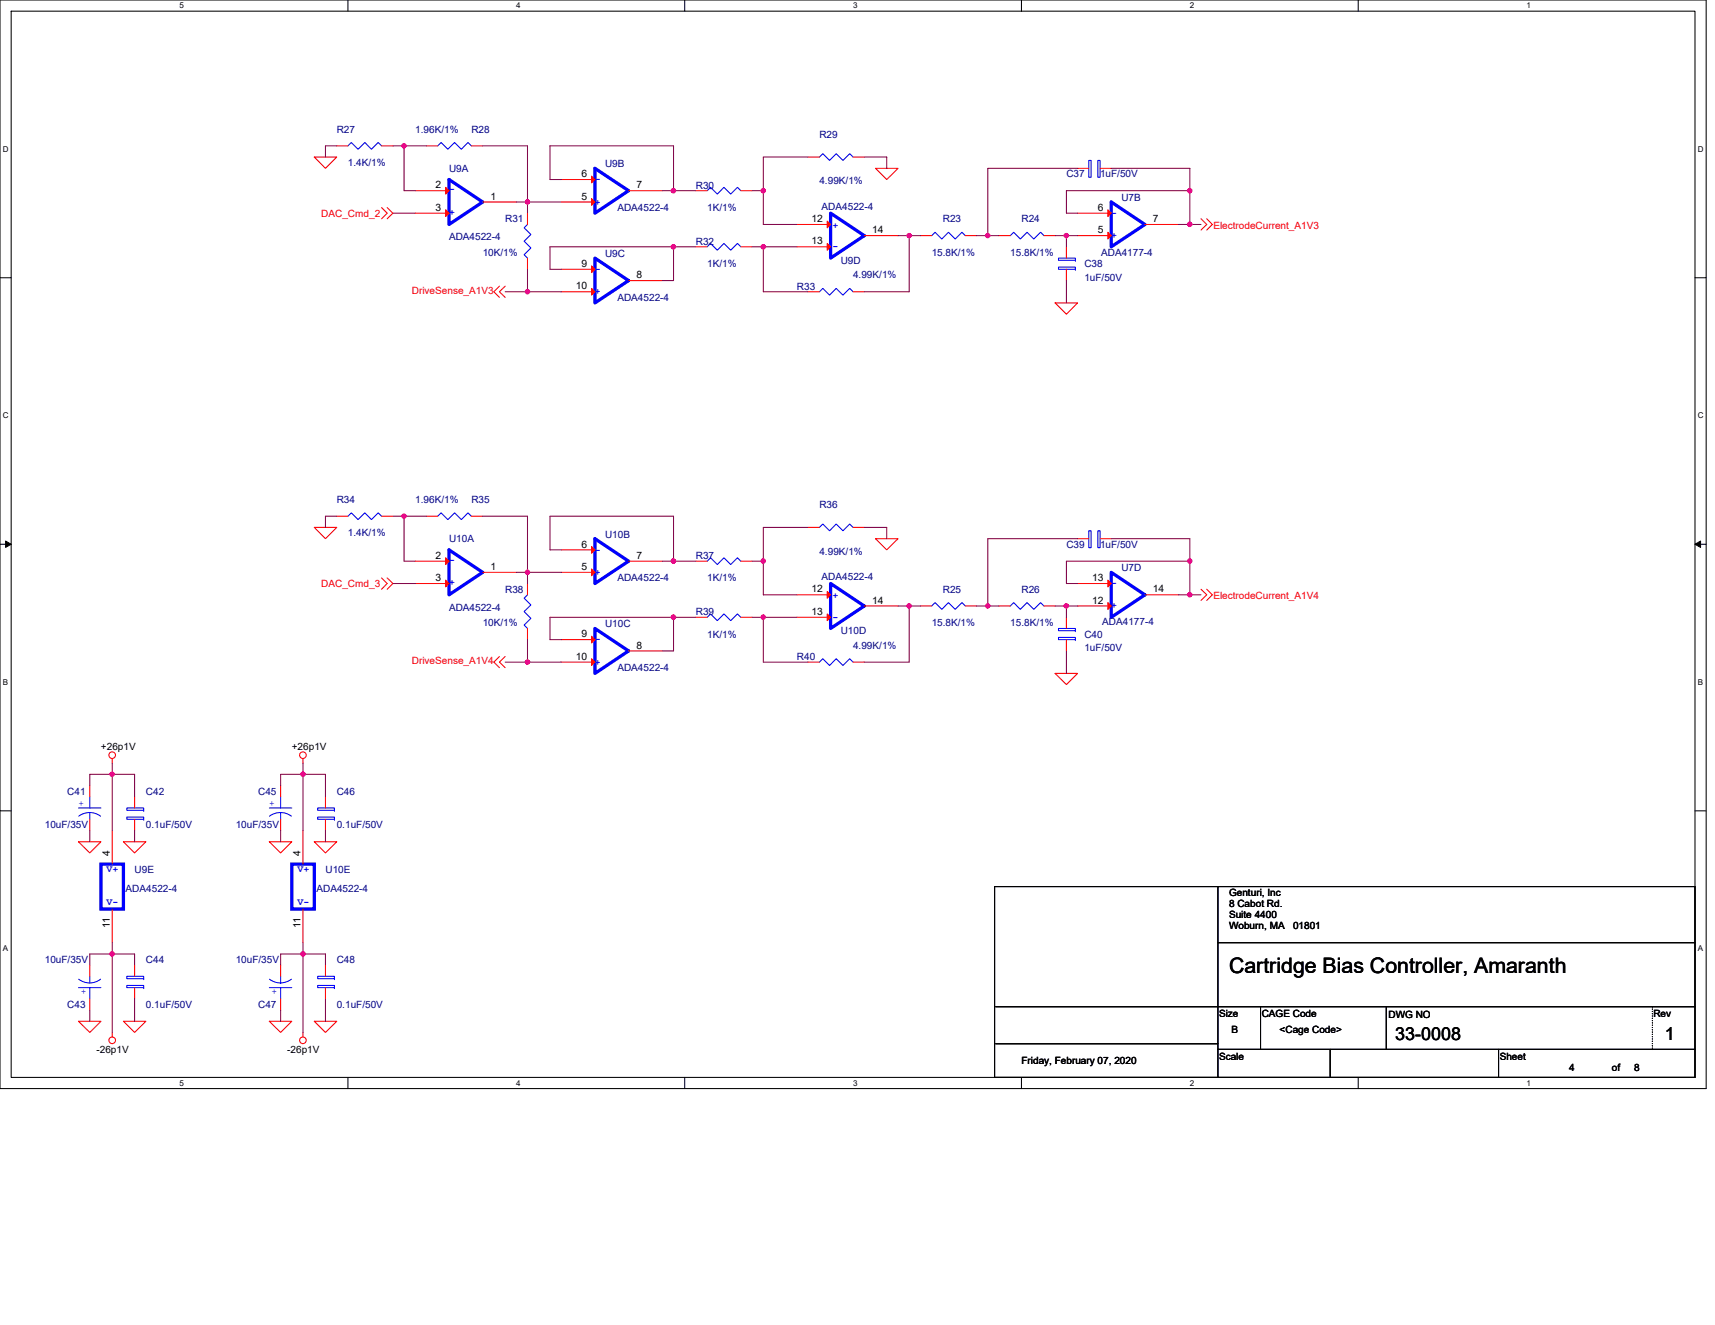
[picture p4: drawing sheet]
<svg xmlns="http://www.w3.org/2000/svg" width="279mm" height="216mm" viewBox="0 0 279 216" stroke-linecap="round" stroke-linejoin="round" font-family="sans-serif">
<path d="M0 0h278v177.4h-278zM1.8 1.8h274.3v173.8h-274.3z" fill="none" stroke="#000" stroke-width=".17"/>
<g fill="#fff">
<path d="M29.3 .2h.7v1.5h-.7z"/>
<path d="M29.3 175.7h.7v1.5h-.7z"/>
</g>
<path d="M56.7 0v1.8M56.7 175.6v1.8" fill="none" stroke="#000" stroke-width=".17"/>
<g fill="#fff">
<path d="M84.1 .2h.7v1.5h-.7z"/>
<path d="M84.1 175.7h.7v1.5h-.7z"/>
</g>
<path d="M111.5 0v1.8M111.5 175.6v1.8" fill="none" stroke="#000" stroke-width=".17"/>
<g fill="#fff">
<path d="M139 .2h.7v1.5h-.7z"/>
<path d="M139 175.7h.7v1.5h-.7z"/>
</g>
<path d="M166.4 0v1.8M166.4 175.6v1.8" fill="none" stroke="#000" stroke-width=".17"/>
<g fill="#fff">
<path d="M193.8 .2h.8v1.5h-.8z"/>
<path d="M193.8 175.7h.8v1.5h-.8z"/>
</g>
<path d="M221.3 0v1.8M221.3 175.6v1.8" fill="none" stroke="#000" stroke-width=".17"/>
<g fill="#fff">
<path d="M248.7 .2h.7v1.5h-.7z"/>
<path d="M248.7 175.7h.7v1.5h-.7z"/>
<path d="M.5 23.5h.9v1.5h-.9z"/>
<path d="M276.6 23.5h1v1.5h-1z"/>
<path d="M.5 67h.9v1.4h-.9z"/>
<path d="M276.6 67h1v1.4h-1z"/>
</g>
<path d="M0 45.3h1.8M276.1 45.3h1.9" fill="none" stroke="#000" stroke-width=".17"/>
<g fill="#fff">
<path d="M.5 110.4h.8v1.5h-.8z"/>
<path d="M276.6 110.4h.9v1.5h-.9z"/>
</g>
<path d="M0 88.7h1.8M276.1 88.7h1.9" fill="none" stroke="#000" stroke-width=".17"/>
<path d="M.9 88.2l.9 .5-.9 .5zM276.1 88.7l1-.5v1z" fill="#000" stroke="#000" stroke-width=".16"/>
<g fill="#fff">
<path d="M.5 153.8h.8v1.5h-.8z"/>
<path d="M276.6 153.8h.9v1.5h-.9z"/>
</g>
<path d="M0 132.1h1.8M276.1 132.1h1.9M162 144.5h114.1v31.1h-114.1zM198.4 153.6h77.7M198.4 144.5v31.1M162.2 170.1h36.2M162.2 164h113.9M198.4 171h77.7M205.4 164v7M216.7 171v4.6M225.8 164v7M244.1 171v4.6" fill="none" stroke="#000" stroke-width=".17"/>
<g fill="none" stroke="#f00" stroke-width=".17">
<path d="M51.2 25.6h3.7l-1.9 1.8zM54.9 23.8h1.8M62.2 23.8h1.8M62.2 33.8l.9 .9-.9 .9M63.1 33.8l.9 .9-.9 .9M67.6 31.1h5.6M67.6 34.7h5.6M69.5 23.8h1.8M76.8 23.8h1.8M78.6 32.9h5.5M85.9 34.7v1.9M91.4 32.9h5.5"/>
<path d="M91.4 29.3h5.5M102.4 31.1h5.5M113.4 31.1h1.8M120.7 31.1h1.8M129.8 36.6h5.5M131.7 25.6h1.8M139 25.6h1.8M140.8 38.4h5.5M142.6 27.4h3.7l-1.8 1.9zM149.9 38.4h1.9M157.3 38.4h1.8M162.8 38.4h1.8"/>
<path d="M170.1 38.4h1.8M175.6 27.4h1.8M175.6 38.4h5.4M175.6 34.7h5.4M179.2 27.4h1.8M186.5 36.6h5.5M195.7 35.6l.9 1-.9 .9M196.6 35.6l.9 1-.9 .9M81.4 46.6l-.9 .9 .9 1M82.3 46.6l-.9 .9 .9 1M85.9 42.1v1.8M91.4 43.9h5.5"/>
<path d="M91.4 47.5h5.5M102.4 45.7h5.5M113.4 40.2h1.8M120.7 40.2h1.8M129.8 40.2h5.5M131.7 47.5h1.8M139 47.5h1.8M171.9 49.4h3.7l-1.9 1.8zM173.7 43.9v1.8M173.7 40.2v1.9M51.2 85.9h3.7l-1.9 1.9zM54.9 84.1h1.8"/>
<path d="M62.2 84.1h1.8M62.2 94.2l.9 .9-.9 .9M63.1 94.2l.9 .9-.9 .9M67.6 91.4h5.6M67.6 95.1h5.6M69.5 84.1h1.8M76.8 84.1h1.8M78.6 93.3h5.5M85.9 95.1v1.8M91.4 93.3h5.5M91.4 89.6h5.5M102.4 91.4h5.5"/>
<path d="M113.4 91.4h1.8M120.7 91.4h1.8M129.8 96.9h5.5M131.7 85.9h1.8M139 85.9h1.8M140.8 98.7h5.5M142.6 87.8h3.7l-1.8 1.8zM149.9 98.7h1.9M157.3 98.7h1.8M162.8 98.7h1.8M170.1 98.7h1.8M175.6 87.8h1.8"/>
<path d="M175.6 98.7h5.4M175.6 95.1h5.4M179.2 87.8h1.8M186.5 96.9h5.5M195.7 96l.9 .9-.9 .9M196.6 96l.9 .9-.9 .9M81.4 107l-.9 .9 .9 .9M82.3 107l-.9 .9 .9 .9M85.9 102.4v1.8M91.4 104.2h5.5M91.4 107.9h5.5M102.4 106.1h5.5"/>
<path d="M113.4 100.6h1.8M120.7 100.6h1.8M129.8 100.6h5.5M131.7 107.9h1.8M139 107.9h1.8M171.9 109.7h3.7l-1.9 1.8zM173.7 104.2v1.9M173.7 100.6v1.8M12.8 137.2h3.6l-1.8 1.8zM14.6 128v1.8M14.6 133.5v1.8M18.3 123.6v.8"/>
<path d="M18.3 135.3v5.5M20.1 137.2h3.7l-1.9 1.8zM21.9 133.5v1.8M21.9 129.8v1.9M43.9 137.2h3.6l-1.8 1.8zM45.7 128v1.8M45.7 133.5v1.8M49.4 123.6v.8M49.4 135.3v5.5M51.2 137.2h3.7l-1.9 1.8zM53 133.5v1.8M53 129.8v1.9"/>
<path d="M14.6 157.3v1.8M18.3 148.1v5.5M21.9 157.3v1.8M45.7 157.3v1.8M49.4 148.1v5.5M53 157.3v1.8M12.8 166.4h3.6l-1.8 1.8zM14.6 162.8v1.8M18.3 168.2v.8M20.1 166.4h3.7l-1.9 1.8zM21.9 160.9v1.9M43.9 166.4h3.6l-1.8 1.8z"/>
<path d="M45.7 162.8v1.8M49.4 168.2v.8M51.2 166.4h3.7l-1.9 1.8zM53 160.9v1.9"/>
<circle cx="18.3" cy="123" r=".54"/>
<circle cx="49.3" cy="123" r=".54"/>
<circle cx="18.3" cy="169.5" r=".54"/>
<circle cx="49.3" cy="169.5" r=".54"/>
</g>
<path d="M269.2 164v7M269.2 171h.1" fill="none" stroke="#000" stroke-width=".17" stroke-dasharray="0 .3"/>
<g fill="none" stroke="#00f" stroke-width=".17">
<path d="M56.7 23.8l.5-.6 1.1 1.1 1.1-1.1 1.1 1.1 1.1-1.1 .6 .6M71.3 23.8l.6-.6 1.1 1.1 1.1-1.1 1.1 1.1 1-1.1 .6 .6M85.9 36.6l-.5 .5 1.1 1.1-1.1 1.1 1.1 1.1-1.1 1.1 .5 .6M115.2 31.1l.6-.6 1.1 1.1 1-1.1 1.1 1.1 1.1-1.1 .6 .6M133.5 25.6l.5-.6 1.1 1.1 1.1-1.1 1.1 1.1 1.1-1.1 .6 .6M151.8 38.4l.5-.6 1.1 1.1 1.1-1.1 1.1 1.1 1.1-1.1 .6 .6M164.6 38.4l.5-.6 1.1 1.1 1.1-1.1 1.1 1.1 1.1-1.1 .6 .6M177.4 26.1h.4v2.8h-.4zM177.4 27.4h.1M178.9 26.1h.3v2.8h-.3zM179.2 27.4h.1M115.2 40.2l.6-.5 1.1 1.1 1-1.1 1.1 1.1 1.1-1.1 .6 .5"/>
<path d="M133.5 47.5l.5-.5 1.1 1.1 1.1-1.1 1.1 1.1 1.1-1.1 .6 .5M172.4 43.5h2.8v.4h-2.8zM172.4 42.1h2.8v.3h-2.8zM173.7 42.1h.1M173.7 43.9h.1M175.2 43.9h.1M175.2 42.4h.1M56.7 84.1l.5-.5 1.1 1.1 1.1-1.1 1.1 1.1 1.1-1.1 .6 .5M71.3 84.1l.6-.5 1.1 1.1 1.1-1.1 1.1 1.1 1-1.1 .6 .5M85.9 96.9l-.5 .6 1.1 1.1-1.1 1.1 1.1 1.1-1.1 1.1 .5 .5M115.2 91.4l.6-.5 1.1 1.1 1-1.1 1.1 1.1 1.1-1.1 .6 .5M133.5 85.9l.5-.5 1.1 1.1 1.1-1.1 1.1 1.1 1.1-1.1 .6 .5"/>
<path d="M151.8 98.7l.5-.5 1.1 1.1 1.1-1.1 1.1 1.1 1.1-1.1 .6 .5M164.6 98.7l.5-.5 1.1 1.1 1.1-1.1 1.1 1.1 1.1-1.1 .6 .5M177.4 86.5h.4v2.7h-.4zM177.4 87.8h.1M178.9 86.5h.3v2.7h-.3zM179.2 87.8h.1M115.2 100.6l.6-.6 1.1 1.1 1-1.1 1.1 1.1 1.1-1.1 .6 .6M133.5 107.9l.5-.6 1.1 1.1 1.1-1.1 1.1 1.1 1.1-1.1 .6 .6M172.4 103.9h2.8v.3h-2.8zM172.4 102.4h2.8v.4h-2.8zM173.7 102.4h.1M173.7 104.2h.1"/>
<path d="M175.2 104.2h.1M175.2 102.8h.1M12.8 131.7h3.6M14.6 132.4l-.8 .1-1 .5M14.6 132.4l1.1 .2 .7 .4M14.6 132.4v1.1M14.6 129.8v1.9M20.7 133.1h2.7v.4h-2.7zM20.7 131.7h2.7v.3h-2.7zM21.9 131.7h.1M21.9 133.5h.1M23.4 133.5h.1"/>
<path d="M23.4 132h.1M43.9 131.7h3.6M45.7 132.4v1.1M45.7 129.8v1.9M47.5 133l-1-.5-.8-.1-.8 .1-1 .5M51.8 133.1h2.7v.4h-2.7zM51.8 131.7h2.7v.3h-2.7zM53 131.7h.1M53 133.5h.1M54.5 133.5h.1M54.5 132h.1M12.8 159.6a2.88 2.88 0 0 0 3.6 0"/>
<path d="M14.6 159.1v1.1M20.7 159.1h2.7v.4h-2.7zM21.9 159.1h.1M23.4 159.5h.1M43.9 159.6l1 .5 .8 .1 1.1-.3 .7-.3M45.7 159.1v1.1M51.8 159.1h2.7v.4h-2.7zM53 159.1h.1M54.5 159.5h.1M12.8 160.9h3.6M14.6 160.9v1.9M20.7 160.6h2.7v.3h-2.7z"/>
<path d="M21.9 160.9h.1M23.4 160.9h.1M43.9 160.9h3.6M45.7 160.9v1.9M51.8 160.6h2.7v.3h-2.7zM53 160.9h.1M54.5 160.9h.1"/>
</g>
<path d="M73.2 29.3l5.4 3.6-5.4 3.7zM96.9 27.4l5.5 3.7-5.5 3.6zM135.3 34.7l5.5 3.7-5.5 3.7zM181 32.9l5.5 3.7-5.5 3.6zM96.9 42.1l5.5 3.6-5.5 3.7zM73.2 89.6l5.4 3.7-5.4 3.6zM96.9 87.8l5.5 3.6-5.5 3.7zM135.3 95.1l5.5 3.6-5.5 3.7zM181 93.3l5.5 3.6-5.5 3.7zM96.9 102.4l5.5 3.7-5.5 3.6zM16.4 140.8h3.7v7.3h-3.7zM47.5 140.8h3.7v7.3h-3.7z" fill="none" stroke="#00f" stroke-width=".53"/>
<g fill="#f00" stroke="#f00" stroke-width=".17">
<path d="M134.8 36l.5 .6-.5 .5z"/>
<path d="M134.8 39.7l.5 .5-.5 .6z"/>
<path d="M134.8 96.4l.5 .5-.5 .6z"/>
<path d="M134.8 100l.5 .6-.5 .5z"/>
<path d="M96.4 32.4l.5 .5-.5 .6z"/>
<path d="M96.4 28.7l.5 .6-.5 .5z"/>
<path d="M96.4 92.7l.5 .6-.5 .5z"/>
<path d="M96.4 89l.5 .6-.5 .5z"/>
<path d="M180.5 98.2l.5 .5-.5 .6z"/>
<path d="M180.5 94.5l.5 .6-.5 .5z"/>
<path d="M96.4 43.3l.5 .6-.5 .5z"/>
<path d="M96.4 47l.5 .5-.5 .6z"/>
<path d="M96.4 103.7l.5 .5-.5 .6z"/>
<path d="M96.4 107.3l.5 .6-.5 .5z"/>
<path d="M72.6 90.9l.6 .5-.6 .6z"/>
<path d="M72.6 94.5l.6 .6-.6 .5z"/>
<path d="M72.6 30.5l.6 .6-.6 .5z"/>
<path d="M72.6 34.2l.6 .5-.6 .6z"/>
<path d="M180.5 37.8l.5 .6-.5 .5z"/>
<path d="M180.5 34.2l.5 .5-.5 .6z"/>
</g>
<g fill="none" stroke="#800040" stroke-width=".17">
<path d="M54.9 23.8h-1.9v1.8M64 34.7h3.6M64 23.8h1.8M65.8 23.8v7.3h1.8M65.8 23.8h3.7M78.6 23.8h7.3v9.1M84.1 32.9h1.8M85.9 32.9v1.8M85.9 32.9h5.5M91.4 29.3h-1.8v-5.5h20.1v7.3M107.9 31.1h1.8M109.7 31.1h3.7"/>
<path d="M122.5 31.1h1.9M124.4 31.1v5.5h5.4M131.7 25.6h-7.3v5.5M140.8 25.6h3.7v1.8M146.3 38.4h1.8M148.1 38.4v9.1h-7.3M148.1 38.4h1.8M159.1 38.4h1.8M160.9 38.4h1.9M171.9 38.4h1.8M173.7 38.4v1.8M173.7 38.4h1.9"/>
<path d="M175.6 27.4h-14.7v11M181 27.4h12.8v3.7M192 36.6h1.8M193.8 31.1h-20.1v3.6h1.9M193.8 31.1v5.5M193.8 36.6h1.9M82.3 47.5h3.6M85.9 43.9v3.6M85.9 47.5h5.5M109.7 40.2v5.5h-1.8M109.7 40.2h3.7M109.7 40.2h-20.1v3.7h1.8"/>
<path d="M122.5 40.2h1.9M124.4 40.2v7.3h7.3M124.4 40.2h5.4M173.7 45.7v3.7M54.9 84.1h-1.9v1.8M64 84.1h1.8M64 95.1h3.6M65.8 84.1v7.3h1.8M65.8 84.1h3.7M78.6 84.1h7.3v9.2M84.1 93.3h1.8M85.9 93.3v1.8"/>
<path d="M85.9 93.3h5.5M91.4 89.6h-1.8v-5.5h20.1v7.3M107.9 91.4h1.8M109.7 91.4h3.7M122.5 91.4h1.9M124.4 91.4v5.5h5.4M131.7 85.9h-7.3v5.5M140.8 85.9h3.7v1.9M146.3 98.7h1.8M148.1 98.7v9.2h-7.3M148.1 98.7h1.8M159.1 98.7h1.8"/>
<path d="M160.9 98.7h1.9M171.9 98.7h1.8M173.7 98.7v1.9M173.7 98.7h1.9M175.6 87.8h-14.7v10.9M181 87.8h12.8v3.6M192 96.9h1.8M193.8 96.9h1.9M193.8 91.4h-20.1v3.7h1.9M193.8 91.4v5.5M82.3 107.9h3.6M85.9 104.2v3.7"/>
<path d="M85.9 107.9h5.5M109.7 100.6v5.5h-1.8M109.7 100.6h3.7M109.7 100.6h-20.1v3.6h1.8M122.5 100.6h1.9M124.4 100.6v7.3h7.3M124.4 100.6h5.4M173.7 106.1v3.6M14.6 135.3v1.9M18.3 124.4v1.8M18.3 126.2h-3.7v1.8M18.3 126.2v9.1"/>
<path d="M18.3 126.2h3.6v3.6M21.9 135.3v1.9M45.7 135.3v1.9M49.4 124.4v1.8M49.4 126.2h-3.7v1.8M49.4 126.2h3.6v3.6M49.4 126.2v9.1M53 135.3v1.9M18.3 153.6v1.8M18.3 155.4h-3.7v1.9M18.3 155.4h3.6v1.9M18.3 155.4v12.8"/>
<path d="M49.4 153.6v1.8M49.4 155.4h-3.7v1.9M49.4 155.4v12.8M49.4 155.4h3.6v1.9M14.6 164.6v1.8M21.9 162.8v3.6M45.7 164.6v1.8M53 162.8v3.6"/>
</g>
<g fill="#f0f" stroke="#f0f" stroke-width=".17">
<circle cx="18.3" cy="126.2" r=".36"/>
<circle cx="65.8" cy="23.8" r=".35"/>
<circle cx="85.9" cy="32.9" r=".36"/>
<circle cx="109.7" cy="31.1" r=".36"/>
<circle cx="124.3" cy="31.1" r=".36"/>
<circle cx="148.1" cy="38.4" r=".35"/>
<circle cx="109.7" cy="40.2" r=".36"/>
<circle cx="124.3" cy="40.2" r=".36"/>
<circle cx="85.9" cy="47.5" r=".36"/>
<circle cx="18.3" cy="155.4" r=".36"/>
<circle cx="49.4" cy="126.2" r=".36"/>
<circle cx="65.8" cy="84.1" r=".35"/>
<circle cx="85.9" cy="93.2" r=".36"/>
<circle cx="109.7" cy="91.4" r=".36"/>
<circle cx="124.3" cy="91.4" r=".36"/>
<circle cx="109.7" cy="100.6" r=".36"/>
<circle cx="124.3" cy="100.6" r=".36"/>
<circle cx="85.9" cy="107.9" r=".36"/>
<circle cx="49.4" cy="155.4" r=".36"/>
<circle cx="193.8" cy="31.1" r=".36"/>
<circle cx="193.8" cy="36.6" r=".36"/>
<circle cx="160.9" cy="38.4" r=".35"/>
<circle cx="173.7" cy="38.4" r=".36"/>
<circle cx="160.9" cy="98.7" r=".35"/>
<circle cx="193.8" cy="91.4" r=".36"/>
<circle cx="193.8" cy="96.9" r=".35"/>
<circle cx="173.7" cy="98.7" r=".36"/>
<circle cx="148.1" cy="98.7" r=".35"/>
</g>
<text font-size="3.5" x="200.2" y="158.6">Cartridge Bias Controller, Amaranth</text>
<g font-size="2.9">
<text x="227.3" y="169.4">33-0008</text>
<text x="271.2" y="169.4">1</text>
</g>
<g font-size="1.7">
<text x="94.7" y="28.9">6</text>
<text x="71" y="30.7">2</text>
<text x="71" y="34.4">3</text>
<text x="79.9" y="32.5">1</text>
<text x="94.7" y="32.5">5</text>
<text x="103.7" y="30.7">7</text>
<text x="178.8" y="34.4">6</text>
<text x="132.2" y="36.2">12</text>
<text x="132.2" y="39.8">13</text>
<text x="142.1" y="38">14</text>
<text x="178.8" y="38">5</text>
<text x="187.8" y="36.2">7</text>
<text x="93.8" y="47.2">10</text>
<text x="94.7" y="43.5">9</text>
<text x="103.7" y="45.3">8</text>
<text x="94.7" y="89.2">6</text>
<text x="71" y="91.1">2</text>
<text x="71" y="94.7">3</text>
<text x="79.9" y="92.9">1</text>
<text x="94.7" y="92.9">5</text>
<text x="103.7" y="91.1">7</text>
<text x="177.9" y="94.7">13</text>
<text x="132.2" y="96.5">12</text>
<text x="132.2" y="100.2">13</text>
<text x="142.1" y="98.4">14</text>
<text x="177.9" y="98.4">12</text>
<text x="187.8" y="96.5">14</text>
<text x="93.8" y="107.5">10</text>
<text x="94.7" y="103.8">9</text>
<text x="103.7" y="105.7">8</text>
<text x="17.9" y="139.5" transform="rotate(-90 17.9 139.5)">4</text>
<text x="49" y="139.5" transform="rotate(-90 49 139.5)">4</text>
<text x="17.9" y="151.3" transform="rotate(-90 17.9 151.3)">11</text>
<text x="49" y="151.3" transform="rotate(-90 49 151.3)">11</text>
</g>
<g font-size="1.6" fill="#000080">
<text x="54.9" y="21.6">R27</text>
<text x="67.6" y="21.6">1.96K/1%</text>
<text x="76.8" y="21.6">R28</text>
<text x="133.5" y="22.5">R29</text>
<text x="56.7" y="27.1">1.4K/1%</text>
<text x="73.2" y="28">U9A</text>
<text x="98.6" y="27.3">U9B</text>
<text x="133.5" y="30">4.99K/1%</text>
<text x="173.7" y="28.9">C37</text>
<text x="179.2" y="28.9">1uF/50V</text>
<text x="100.6" y="34.4">ADA4522-4</text>
<text x="113.4" y="30.7">R30</text>
<text x="115.2" y="34.4">1K/1%</text>
<text x="133.9" y="34.2">ADA4522-4</text>
<text x="182.7" y="32.7">U7B</text>
<text x="73.2" y="39.1">ADA4522-4</text>
<text x="78.6" y="41.7">10K/1%</text>
<text x="82.3" y="36.2">R31</text>
<text x="98.6" y="41.9">U9C</text>
<text x="113.4" y="39.9">R32</text>
<text x="151.8" y="41.7">15.8K/1%</text>
<text x="153.6" y="36.2">R23</text>
<text x="164.6" y="41.7">15.8K/1%</text>
<text x="166.4" y="36.2">R24</text>
<text x="179.4" y="41.7">ADA4177-4</text>
<text x="115.2" y="43.5">1K/1%</text>
<text x="129.8" y="47.2">R33</text>
<text x="137" y="43">U9D</text>
<text x="139" y="45.4">4.99K/1%</text>
<text x="176.7" y="43.5">C38</text>
<text x="176.7" y="45.7">1uF/50V</text>
<text x="100.6" y="49">ADA4522-4</text>
<text x="54.9" y="81.9">R34</text>
<text x="67.6" y="81.9">1.96K/1%</text>
<text x="76.8" y="81.9">R35</text>
<text x="133.5" y="82.8">R36</text>
<text x="56.7" y="87.4">1.4K/1%</text>
<text x="73.2" y="88.3">U10A</text>
<text x="98.6" y="87.6">U10B</text>
<text x="173.7" y="89.3">C39</text>
<text x="179.2" y="89.3">1uF/50V</text>
<text x="100.6" y="94.7">ADA4522-4</text>
<text x="113.4" y="91.1">R37</text>
<text x="115.2" y="94.7">1K/1%</text>
<text x="133.5" y="90.4">4.99K/1%</text>
<text x="133.9" y="94.6">ADA4522-4</text>
<text x="182.7" y="93.1">U7D</text>
<text x="73.2" y="99.5">ADA4522-4</text>
<text x="82.3" y="96.6">R38</text>
<text x="113.4" y="100.2">R39</text>
<text x="153.6" y="96.6">R25</text>
<text x="166.4" y="96.6">R26</text>
<text x="179.6" y="101.9">ADA4177-4</text>
<text x="78.6" y="102.1">10K/1%</text>
<text x="98.6" y="102.2">U10C</text>
<text x="115.2" y="103.9">1K/1%</text>
<text x="129.8" y="107.5">R40</text>
<text x="137" y="103.3">U10D</text>
<text x="139" y="105.7">4.99K/1%</text>
<text x="151.8" y="102.1">15.8K/1%</text>
<text x="164.6" y="102.1">15.8K/1%</text>
<text x="176.7" y="103.9">C40</text>
<text x="176.7" y="106.1">1uF/50V</text>
<text x="100.6" y="109.4">ADA4522-4</text>
<text x="11" y="129.5">C41</text>
<text x="23.8" y="129.5">C42</text>
<text x="42.1" y="129.5">C45</text>
<text x="54.9" y="129.5">C46</text>
<text x="7.3" y="135">10uF/35V</text>
<text x="23.8" y="135">0.1uF/50V</text>
<text x="38.4" y="135">10uF/35V</text>
<text x="54.9" y="135">0.1uF/50V</text>
<text x="21.9" y="142.3">U9E</text>
<text x="53" y="142.3">U10E</text>
<text x="20.5" y="145.4">ADA4522-4</text>
<text x="51.6" y="145.4">ADA4522-4</text>
<text x="7.3" y="156.9">10uF/35V</text>
<text x="23.8" y="156.9">C44</text>
<text x="38.4" y="156.9">10uF/35V</text>
<text x="54.9" y="156.9">C48</text>
<text x="11" y="164.2">C43</text>
<text x="23.8" y="164.2">0.1uF/50V</text>
<text x="42.1" y="164.2">C47</text>
<text x="54.9" y="164.2">0.1uF/50V</text>
</g>
<g font-size="1.6" fill="#00f">
<text x="96.9" y="29.7">-</text>
<text x="73.2" y="31.3">-</text>
<text x="73.2" y="35">+</text>
<text x="96.9" y="33.4">+</text>
<text x="181" y="35.2">-</text>
<text x="136.6" y="36.3" transform="rotate(180 136.6 36.3)">+</text>
<text x="136.6" y="39.8" transform="rotate(180 136.6 39.8)">-</text>
<text x="181" y="38.8">+</text>
<text x="96.9" y="48">+</text>
<text x="96.9" y="44.3">-</text>
<text x="73.2" y="91.7">-</text>
<text x="73.2" y="95.4">+</text>
<text x="96.9" y="93.7">+</text>
<text x="96.9" y="90">-</text>
<text x="181" y="95.5">-</text>
<text x="136.6" y="96.7" transform="rotate(180 136.6 96.7)">+</text>
<text x="136.6" y="100.1" transform="rotate(180 136.6 100.1)">-</text>
<text x="181" y="99">+</text>
<text x="96.9" y="104.7">-</text>
<text x="96.9" y="108.3">+</text>
<text x="12.8" y="131.3">+</text>
<text x="43.9" y="131.3">+</text>
<text x="17.4" y="142.2">V+</text>
<text x="48.5" y="142.2">V+</text>
<text x="17.4" y="147.5">V-</text>
<text x="48.5" y="147.5">V-</text>
<text x="14.1" y="161.2" transform="rotate(180 14.1 161.2)">+</text>
<text x="45.2" y="161.2" transform="rotate(180 45.2 161.2)">+</text>
</g>
<g font-size="1.6" fill="#f00">
<text x="52.3" y="35.3">DAC_Cmd_2</text>
<text x="197.7" y="37.3">ElectrodeCurrent_A1V3</text>
<text x="67.1" y="47.9">DriveSense_A1V3</text>
<text x="52.3" y="95.7">DAC_Cmd_3</text>
<text x="197.7" y="97.7">ElectrodeCurrent_A1V4</text>
<text x="67.1" y="108.3">DriveSense_A1V4</text>
</g>
<g font-size="1.6">
<text x="16.4" y="122.2">+26p1V</text>
<text x="47.5" y="122.2">+26p1V</text>
<text x="200.2" y="145.9">Genturi, Inc</text>
<text x="200.2" y="147.8">8 Cabot Rd.</text>
<text x="200.2" y="149.6">Suite 4400</text>
<text x="200.2" y="151.4">Woburn, MA</text>
<text x="210.7" y="151.4">01801</text>
<text x="198.6" y="165.7">Size</text>
<text x="205.5" y="165.7">CAGE Code</text>
<text x="226.2" y="165.9">DWG NO</text>
<text x="269.4" y="165.7">Rev</text>
<text x="15.7" y="171.6">-26p1V</text>
<text x="46.8" y="171.6">-26p1V</text>
<text x="166.4" y="173.4">Friday, February 07, 2020</text>
<text x="198.6" y="172.7">Scale</text>
<text x="200.6" y="168.3">B</text>
<text x="208.5" y="168.3">&lt;Cage Code&gt;</text>
<text x="244.3" y="172.7">Sheet</text>
<text x="255.7" y="174.5">4</text>
<text x="262.6" y="174.5">of</text>
<text x="266.3" y="174.5">8</text>
</g>
<g font-size="1.3">
<text x="29.3" y="1.4">5</text>
<text x="84.1" y="1.4">4</text>
<text x="139" y="1.4">3</text>
<text x="193.8" y="1.4">2</text>
<text x="248.7" y="1.4">1</text>
<text x=".5" y="24.7">D</text>
<text x="276.6" y="24.7">D</text>
<text x=".5" y="68.2">C</text>
<text x="276.6" y="68.2">C</text>
<text x=".5" y="111.6">B</text>
<text x="276.6" y="111.6">B</text>
<text x=".5" y="155">A</text>
<text x="276.6" y="155">A</text>
<text x="29.3" y="176.9">5</text>
<text x="84.1" y="176.9">4</text>
<text x="139" y="176.9">3</text>
<text x="193.8" y="176.9">2</text>
<text x="248.7" y="176.9">1</text>
</g>
</svg>
